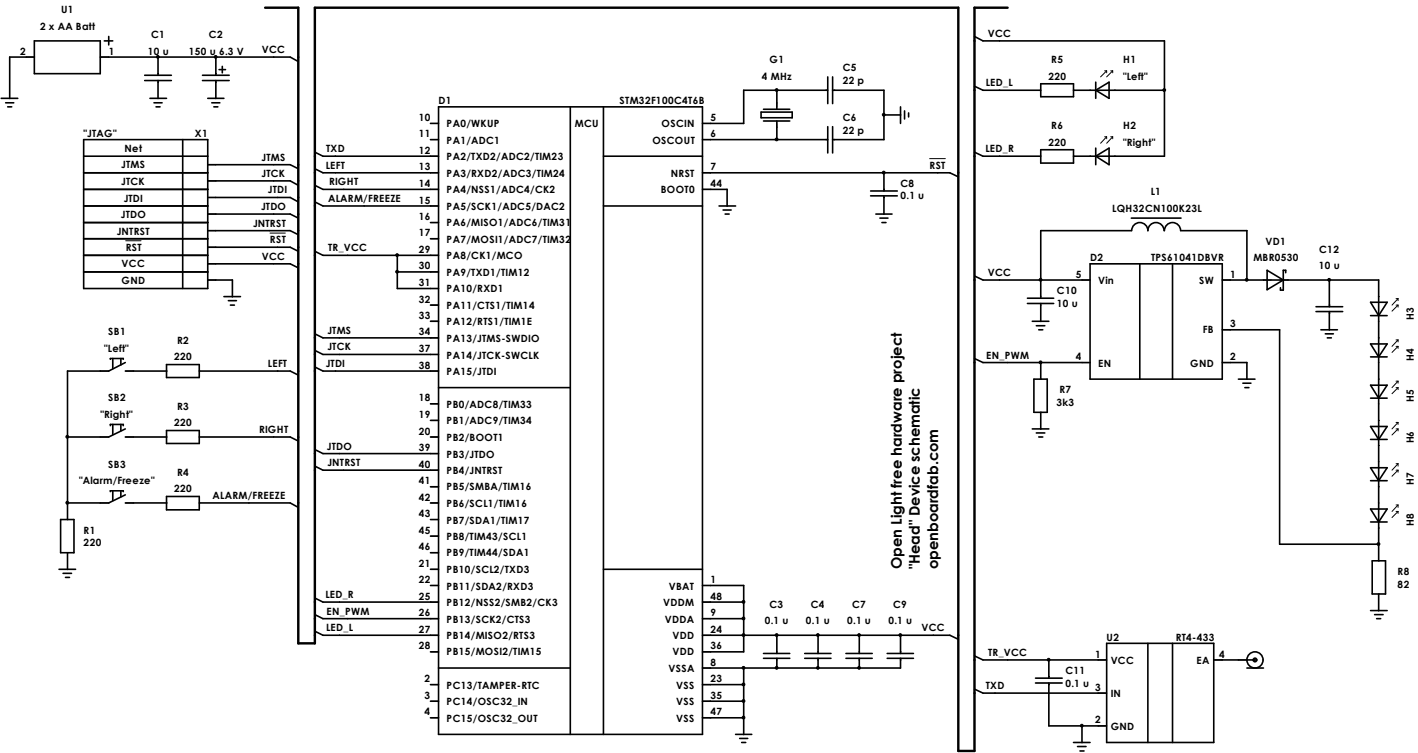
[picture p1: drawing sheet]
<svg xmlns="http://www.w3.org/2000/svg" width="297mm" height="158mm" viewBox="0 0 297 158" stroke-linecap="round" stroke-linejoin="round" font-family="sans-serif">
<g fill="#000" stroke="#000" stroke-width=".21">
<circle cx="33.1" cy="11.9" r=".3"/>
<circle cx="45.2" cy="11.9" r=".3"/>
<circle cx="162.7" cy="18.8" r=".3"/>
<circle cx="243.9" cy="18.8" r=".3"/>
<circle cx="162.7" cy="29.2" r=".3"/>
<circle cx="185.1" cy="36.1" r=".3"/>
<circle cx="185.1" cy="24" r=".3"/>
<circle cx="83.2" cy="56.9" r=".3"/>
<circle cx="83.2" cy="53.4" r=".3"/>
<circle cx="218" cy="58.6" r=".3"/>
<circle cx="261.2" cy="58.6" r=".3"/>
<circle cx="278.4" cy="58.6" r=".3"/>
<circle cx="218" cy="75.8" r=".3"/>
<circle cx="14.1" cy="91.4" r=".3"/>
<circle cx="14.1" cy="105.2" r=".3"/>
<circle cx="288.8" cy="113.8" r=".3"/>
<circle cx="155.7" cy="129.4" r=".3"/>
<circle cx="155.7" cy="139.7" r=".3"/>
<circle cx="155.7" cy="132.9" r=".3"/>
<circle cx="155.7" cy="125.9" r=".3"/>
<circle cx="162.7" cy="139.7" r=".3"/>
<circle cx="162.7" cy="132.9" r=".3"/>
<circle cx="171.3" cy="139.7" r=".3"/>
<circle cx="171.3" cy="132.9" r=".3"/>
<circle cx="180" cy="139.7" r=".3"/>
<circle cx="180" cy="132.9" r=".3"/>
<circle cx="188.6" cy="132.9" r=".3"/>
<circle cx="219.7" cy="138.1" r=".3"/>
<circle cx="155.7" cy="143.2" r=".3"/>
<circle cx="155.7" cy="146.7" r=".3"/>
<circle cx="155.7" cy="150.2" r=".3"/>
<circle cx="226.6" cy="151.9" r=".3"/>
</g>
<g fill="none" stroke="#000" stroke-width=".34">
<path d="M7.2 11.9h-5.2v8.7M7.2 8.6h13.8v6.8h-13.8zM21 11.9h39.8l1.7 1M21.8 8.6h1.8M22.8 7.6v1.8M30.3 15.8h5.6M30.3 16.9h5.6M33.1 11.9v3.9M33.1 16.9v3.7M42.4 15.8h5.6M42.4 16.9h5.6M45.2 11.9v3.9"/>
<path d="M45.2 16.9v3.7M45.9 14.6h1.3M46.6 13.9v1.3M162.7 18.9v4M173.4 18.9h-17.6v6.9h-8.6M173.4 16.1v5.6M174.4 18.9h10.8v10.3h-10.8M174.4 16.1v5.6M204.1 18l1.8 .9h12.1M204.1 7.6l1.8 1h38v24.1h-19M218 17.5h6.9v2.7h-6.9zM224.9 18.9h19"/>
<path d="M229.5 18.9l2.8-1.7v3.4zM229.5 17.2v3.4M.3 20.6h3.4M1.2 21.5h1.7M1.6 22.4h.9M17.5 29.2h26v31.2h-26zM17.5 36.2h26M17.5 32.7h26M17.5 39.6h26M31.4 20.6h3.5M32.3 21.5h1.7M32.7 22.4h.8"/>
<path d="M38.3 29.2v31.2M43.5 20.6h3.4M43.5 37.9h17.3l1.7 .9M43.5 34.5h17.3l1.7 .8M44.4 21.5h1.7M44.8 22.4h.8M66 35.3l1.6 .9h24.3M66 31.8l1.6 .9h24.3M66 38.8l1.6 .8h24.3M90.2 29.2h1.7M90.2 25.8h1.7M91.9 22.4h55.3v131.3h-55.3z"/>
<path d="M119.5 22.4v131.3M126.4 32.7h20.8M126.4 22.4v131.3M147.2 36.2h51.8l1.7 .8M147.2 39.6h5.1v3.5M147.2 29.2h26.2M159.4 23.5h6.5v1.1h-6.5zM159.9 22.9h5.5M159.9 25.3h5.5M162.7 25.3v3.9M173.4 26.5v5.5M174.4 26.5v5.5"/>
<path d="M182.4 40h5.6M185.2 36.2v3.8M185.2 24h3.4M188.6 22.4v3.4M189.5 23.2v1.7M190.3 23.6v.9M204.1 31.8l1.8 .9h12.1M218 31.3h6.9v2.8h-6.9zM229.5 31v3.5M229.5 32.7l2.8-1.7v3.5zM17.5 56.9h26M17.5 53.4h26"/>
<path d="M17.5 43.1h26M17.5 46.6h26M17.5 50h26M43.5 51.7h17.3l1.7 .9M43.5 41.3h17.3l1.7 1M43.5 58.6h5.2v3.5M43.5 48.3h17.3l1.7 .8M43.5 55.2h17.3l1.7 .9M43.5 44.8h17.3l1.7 .8M66 52.6l1.6 .8h24.3M66 42.3l1.6 .8h24.3M83.2 56.9h8.7"/>
<path d="M83.2 53.4v7h8.7M90.2 46.6h1.7M90.2 50h1.7M126.4 43.1h20.8M150.6 43.1h3.5M151.5 43.9h1.7M151.9 44.8h.8M182.4 41h5.6M183.5 44.8h3.4M184.3 45.6h1.7M184.7 46.6h.9M185.2 41v3.8"/>
<path d="M204.1 57.7l1.8 .9h22.4M228.3 55.2h27.7v24.1h-27.7zM237 48.3h-19v14.1M237 45.6h10.4M237.1 48.3a1.69 1.69 0 0 1 1.7-1.7 1.69 1.69 0 0 1 1.7 1.7 1.69 1.69 0 0 1 1.6-1.7 1.69 1.69 0 0 1 1.7 1.7M238.8 55.2v24.1M243.9 48.3a1.69 1.69 0 0 1 1.7-1.7 1.69 1.69 0 0 1 1.7 1.7M245.6 55.2v24.1M247.4 48.3h13.8v10.3M256 58.6h32.8v58.8M265.4 56.6l3.4 2-3.4 2zM269.3 57.1v-.5h-.5v4.1h-.6v-.5"/>
<path d="M278.5 58.6v5.6M23.1 75.2v-.2h2.7v.2M23.6 75v2.1M25.3 75v1.4M26.2 75.9l-3.4 1.7h-8.7v31.1M26.2 77.6h8.7M34.9 76.3h6.8v2.7h-6.8zM41.7 77.6h19.1l1.7 .9M46.9 62.1h3.5M47.8 62.9h1.7M48.3 63.8h.8M66 76.8l1.6 .8h24.3"/>
<path d="M66 73.3l1.6 .9h24.3M66 69.9l1.6 .8h24.3M90.2 67.2h1.7M90.2 63.8h1.7M204.1 75l1.8 .9h22.4M215.2 62.4h5.5M215.2 63.5h5.5M216.2 67.2h3.5M216.6 79.3h2.8v7h-2.8zM217.1 68.2h1.8M217.6 69h.8M218 63.5v3.7"/>
<path d="M218 75.9v3.4M256 75.9h5.2v3.4M256 69h12.1v44.9h20.7M259.4 79.3h3.5M275.7 64.2h5.6M275.7 65.2h5.6M276.7 69h3.5M277.6 69.9h1.7M278 70.7h.9M278.5 65.2v3.8M287.1 63.3h3.5l-1.8 2.7zM287.1 66h3.5"/>
<path d="M287.1 72h3.5l-1.8 2.7zM287.1 74.7h3.5M23.1 89.1v-.3h2.7v.3M23.6 88.8v2.1M25.3 88.8v1.4M26.2 89.8l-3.4 1.6h-8.7M26.2 91.4h8.7M34.9 90.1h6.8v2.7h-6.8zM41.7 91.4h19.1l1.7 .9M66 97.5l1.6 .9h24.3M66 94.1l1.6 .8h24.3M90.2 91.4h1.7"/>
<path d="M90.2 84.5h1.7M90.2 88h1.7M91.9 81.1h27.6M216.2 89.8h3.5M217.1 90.6h1.8M217.6 91.4h.8M218 86.3v3.5M260.3 80.2h1.7M260.8 81.1h.8M287.1 97.9h3.5l-1.8 2.7zM287.1 80.6h3.5l-1.8 2.7zM287.1 83.3h3.5"/>
<path d="M287.1 89.2h3.5l-1.8 2.8zM287.1 92h3.5M12.4 119.1h3.4M12.7 108.7h2.8v7h-2.8zM13.2 120h1.8M14.1 115.7v3.4M23.1 102.9v-.2h2.7v.2M23.6 102.7v2M25.3 102.7v1.3M26.2 103.6l-3.4 1.6h-8.7M26.2 105.2h8.7M34.9 103.9h6.8v2.8h-6.8z"/>
<path d="M41.7 105.2h19.1l1.7 1M90.2 119.1h1.7M90.2 105.2h1.7M90.2 115.7h1.7M90.2 108.7h1.7M90.2 112.2h1.7M90.2 101.9h1.7M126.4 119.1h20.8M287.1 100.6h3.5M287.1 106.5h3.5l-1.8 2.7zM287.1 109.2h3.5M287.4 117.4h2.8v6.9h-2.8z"/>
<path d="M13.7 120.8h.9M66 128.6l1.6 .9h24.3M66 125.1l1.6 .9h24.3M66 132.1l1.6 .8h24.3M90.2 136.4h1.7M90.2 122.5h1.7M91.9 139.8h27.6M147.2 132.9h51.8l1.7 .9M147.2 129.5h8.6M147.2 126h8.6M147.2 122.5h8.6v13.9h-8.6M155.8 139.8v13.9"/>
<path d="M159.9 136.7h5.5M159.9 137.8h5.5M162.7 132.9v3.8M162.7 137.8v2M168.6 136.7h5.5M168.6 137.8h5.5M171.4 132.9v3.8M171.4 137.8v2M177.2 136.7h5.5M177.2 137.8h5.5M180 132.9v3.8M180 137.8v2"/>
<path d="M185.8 136.7h5.5M185.8 137.8h5.5M188.6 132.9v3.8M188.6 137.8v2h-41.4M204.1 137.2l1.8 .9h25.9M219.7 138.1v3.8M231.8 134.6h22.5v20.8h-22.5zM240.5 134.6v20.8M245.6 134.6v20.8M254.3 138.1h8.6M261.2 139.8h3.5M287.1 127.8h3.5"/>
<path d="M288 128.6h1.7M288.4 129.5h.8M288.8 124.3v3.5M90.2 150.2h1.7M90.2 146.7h1.7M90.2 143.3h1.7M147.2 150.2h8.6M147.2 146.7h8.6M147.2 143.3h8.6M154.1 153.7h3.4M154.9 154.5h1.7M155.4 155.4h.8"/>
<path d="M204.1 144.2l1.8 .8h25.9M216.9 141.9h5.6M216.9 142.9h5.6M219.7 142.9v9h12.1M224.9 155.4h3.4M225.7 156.2h1.8M226.2 157.1h.9M226.7 151.9v3.5"/>
<circle cx="262.9" cy="138.1" r="1.69"/>
</g>
<g fill="none" stroke="#000" stroke-width=".21">
<path d="M5.5 11.9h1.7M21 11.9h1.8M33.1 15.4h.1M33.1 17.2h.1M45.2 17.2h.1M45.2 15.4h.1M57.3 11.9h.1M173.1 18.9h.1M174.8 18.9h.1M209.4 8.5v.1M209.4 18.8v.1M217.9 18.9h.1"/>
<path d="M224.9 18.9h.1M228.3 18.9h.1M231.4 14.8h.4M231.8 14.8v.4M231.8 14.8l-1.3 1.3M232.7 14.8h.4M233.1 14.8v.4M233.1 14.8l-1.3 1.3M233.5 18.9h.1M2 20.6v.1M33.1 20.6v.1M43.5 34.5h1.7"/>
<path d="M43.5 37.9h1.7M45.2 20.6v.1M57.3 34.4v.1M57.3 37.8v.1M70.3 32.6v.1M70.3 36.1v.1M72 39.5v.1M90.2 32.7h1.7M90.2 39.6h1.7M90.2 36.2h1.7M90.2 25.8h1.7M90.2 29.2h1.7"/>
<path d="M147.2 39.6h1.6M147.2 36.2h1.6M147.2 25.8h1.6M147.2 29.2h1.6M162.7 21.5v.9M162.7 25.8v.9M173.1 29.2h.1M174.8 29.2h.1M185.2 39.6h.1M188.6 24h.2M194.7 33.2h3.3M196.4 36.1v.1"/>
<path d="M209.4 32.6v.1M217.9 32.7h.1M224.9 32.7h.1M228.3 32.7h.1M231.4 28.6h.4M231.8 28.6v.4M231.8 28.6l-1.3 1.4M232.7 28.6h.4M233.1 28.6v.4M233.1 28.6l-1.3 1.4M233.5 32.7h.1M26.3 50.4h3.2"/>
<path d="M43.5 58.6h1.7M43.5 48.3h1.7M43.5 55.2h1.7M43.5 41.3h1.7M43.5 44.8h1.7M43.5 51.7h1.7M56.5 48.2v.1M56.6 48.8h3.2M57.3 44.7v.1M57.3 55.1v.1M58.2 41.2v.1M58.2 51.7h.1"/>
<path d="M72.8 53.3v.1M76.3 43v.1M90.2 50h1.7M90.2 53.4h1.7M90.2 56.9h1.7M90.2 46.6h1.7M90.2 43.1h1.7M152.3 43.1v.2M185.2 41.3h.1M185.2 44.8v.2M209.4 58.5v.1M226.7 58.6h1.6"/>
<path d="M237 48.3h.1M247.3 48.3h.1M256 58.6h1.7M264.7 58.6h1.7M268.1 58.6h1.7M21 77.6h1.8M26.2 77.6h1.7M34.9 77.6h.1M41.7 77.6h.1M48.7 62.1v.1M58.2 77.6h.1M70.3 77.6h.1"/>
<path d="M71.1 70.6v.1M71.1 74.1v.1M90.2 63.8h1.7M90.2 77.6h1.7M90.2 70.7h1.7M90.2 60.4h1.7M90.2 74.2h1.7M90.2 67.2h1.7M211.1 75.8v.1M217.9 63.8h.1M217.9 62.1h.1M218 79.3h.1"/>
<path d="M218 67.2v.2M226.7 75.9h1.6M256 75.9h1.7M256 69h1.7M261.2 79.3v.2M278.5 63.8h.1M278.5 65.5h.1M278.5 69v.2M288.8 79.3h.1M288.8 62.1h.1M288.8 70.7h.1M288.8 67.2v.1"/>
<path d="M288.8 75.9v.1M292.4 79.8h.5M292.4 63.8h.5M292.4 62.5h.5M292.4 72.5h.5M292.4 71.1h.5M292.9 62.5v.4M292.9 63.8v.5M292.9 71.1v.4M292.9 72.5v.4M292.9 79.8v.4M292.9 79.8l-1.3 1.3"/>
<path d="M292.9 63.8l-1.3 1.3M292.9 62.5l-1.3 1.3M292.9 72.5l-1.3 1.2M292.9 71.1l-1.3 1.4M21 91.4h1.8M26.2 91.4h1.7M34.9 91.4h.1M41.7 91.4h.1M57.3 91.4h.1M71.1 94.8v.1M72 98.3v.1M90.2 91.4h1.7"/>
<path d="M90.2 98.4h1.7M90.2 94.9h1.7M90.2 84.5h1.7M90.2 88h1.7M218 86.3h.1M218 89.8v.1M288.8 93.2h.1M288.8 88h.1M288.8 84.5v.1M288.8 96.6v.1M292.4 98.4h.5M292.4 97h.5"/>
<path d="M292.4 81.1h.5M292.4 89.8h.5M292.4 88.4h.5M292.9 81.1v.4M292.9 88.4v.4M292.9 89.8v.4M292.9 97v.5M292.9 98.4v.4M292.9 98.4l-1.3 1.3M292.9 97l-1.3 1.4M292.9 81.1l-1.3 1.3M292.9 89.8l-1.3 1.2"/>
<path d="M292.9 88.4l-1.3 1.4M14.1 115.7h.1M14.1 108.7h.1M14.1 119.1v.2M21 105.2h1.8M26.2 105.2h1.7M34.9 105.2h.1M41.7 105.2h.1M52.2 105.2h.1M90.2 105.2h1.7M90.2 112.2h1.7M90.2 101.9h1.7"/>
<path d="M90.2 115.7h1.7M90.2 119.1h1.7M90.2 108.7h1.7M288.8 117.4h.1M288.8 101.9h.1M288.8 110.5h.1M288.8 105.2v.1M292.4 107h.5M292.4 105.7h.5M292.9 105.7v.5M292.9 107v.4M292.9 107l-1.3 1.3"/>
<path d="M292.9 105.7l-1.3 1.3M71.1 125.9v.1M71.1 132.8v.1M72.8 129.4v.1M90.2 136.4h1.7M90.2 132.9h1.7M90.2 122.5h1.7M90.2 126h1.7M90.2 129.5h1.7M147.2 136.4h1.6M147.2 132.9h1.6M147.2 122.5h1.6"/>
<path d="M147.2 139.8h1.6M147.2 126h1.6M147.2 129.5h1.6M162.6 138.1h.1M162.6 136.4h.1M171.3 138.1h.1M171.3 136.4h.1M179.9 138.1h.1M179.9 136.4h.1M188.6 136.4h.1M188.6 138.1h.1M195.5 132.8v.1"/>
<path d="M211.1 138v.1M230 138.1h1.8M254.3 138.1h1.7M259.4 138.1h1.8M288.8 124.3h.1M288.8 127.8v.1M90.2 143.3h1.7M90.2 146.7h1.7M90.2 150.2h1.7M147.2 143.3h1.6M147.2 146.7h1.6M147.2 150.2h1.6"/>
<path d="M155.8 153.7v.1M208.4 145h.1M219.7 141.6h.1M219.7 143.3h.1M226.7 155.4v.1M230 145h1.8M230 151.9h1.8"/>
</g>
<path d="M55.5 1.6h7v133h3.5v-133h134.7v155.5h3.4v-155.5h7" fill="none" stroke="#000" stroke-width=".51"/>
<circle cx="262.9" cy="138.1" r=".34" fill="none" stroke="#000" stroke-width=".42"/>
<g font-size="3.1">
<text x="188.9" y="119.1" transform="rotate(-90 188.9 119.1)">Open Light free hardware project</text>
<text x="192.7" y="119.1" transform="rotate(-90 192.7 119.1)">&quot;Head&quot; Device schematic</text>
<text x="196.5" y="119.1" transform="rotate(-90 196.5 119.1)">openboardfab.com</text>
</g>
<g font-size="2.1">
<text x="12.8" y="2.8">U1</text>
<text x="4.2" y="11.4">2</text>
<text x="8.4" y="6.3">2 x AA Batt</text>
<text x="22.8" y="11.4">1</text>
<text x="31" y="11.4">10 u</text>
<text x="31.7" y="8">C1</text>
<text x="39.5" y="11.4">150 u 6.3 V</text>
<text x="43.8" y="8">C2</text>
<text x="54.9" y="11.1">VCC</text>
<text x="206.9" y="7.7">VCC</text>
<text x="159.6" y="16.7">4 MHz</text>
<text x="161.2" y="13.2">G1</text>
<text x="176.5" y="17.5">22 p</text>
<text x="176.5" y="14.9">C5</text>
<text x="219.6" y="16.7">220</text>
<text x="220.2" y="13.2">R5</text>
<text x="235.3" y="16.7">&quot;Left&quot;</text>
<text x="235.3" y="13.2">H1</text>
<text x="91.9" y="21.8">D1</text>
<text x="129.8" y="21.8">STM32F100C4T6B</text>
<text x="206.5" y="18">LED_L</text>
<text x="17.5" y="28.7">&quot;JTAG&quot;</text>
<text x="40.8" y="28.7">X1</text>
<text x="87.7" y="28.7">11</text>
<text x="87.7" y="25.3">10</text>
<text x="93.6" y="26.6">PA0/WKUP</text>
<text x="120.4" y="26.6">MCU</text>
<text x="138.6" y="26.6">OSCIN</text>
<text x="148.8" y="25.3">5</text>
<text x="148.8" y="28.7">6</text>
<text x="176.5" y="27.9">22 p</text>
<text x="176.5" y="25.3">C6</text>
<text x="220.2" y="27">R6</text>
<text x="235.3" y="27">H2</text>
<text x="25.4" y="35.2">JTMS</text>
<text x="26.1" y="31.8">Net</text>
<text x="54.8" y="33.6">JTMS</text>
<text x="68.2" y="35.3">LEFT</text>
<text x="68.3" y="31.8">TXD</text>
<text x="87.7" y="35.6">13</text>
<text x="87.7" y="32.2">12</text>
<text x="93.6" y="30.1">PA1/ADC1</text>
<text x="93.6" y="33.5">PA2/TXD2/ADC2/TIM23</text>
<text x="136.7" y="30.1">OSCOUT</text>
<text x="148.8" y="35.6">7</text>
<text x="194.7" y="35.3">RST</text>
<text x="206.4" y="31.8">LED_R</text>
<text x="219.6" y="30.5">220</text>
<text x="235.3" y="30.5">&quot;Right&quot;</text>
<text x="25.4" y="38.7">JTCK</text>
<text x="54.8" y="37.1">JTCK</text>
<text x="56.1" y="40.5">JTDI</text>
<text x="68.9" y="38.8">RIGHT</text>
<text x="87.7" y="39.1">14</text>
<text x="93.6" y="40.4">PA4/NSS1/ADC4/CK2</text>
<text x="93.6" y="37">PA3/RXD2/ADC3/TIM24</text>
<text x="138.4" y="40.4">BOOT0</text>
<text x="140.5" y="37">NRST</text>
<text x="148.8" y="39.1">44</text>
<text x="188.6" y="39.1">C8</text>
<text x="188.6" y="41.7">0.1 u</text>
<text x="241" y="40.8">L1</text>
<text x="25.3" y="45.6">JTDO</text>
<text x="25.9" y="42.2">JTDI</text>
<text x="53" y="47.4">JNTRST</text>
<text x="54.7" y="43.9">JTDO</text>
<text x="68.7" y="42.3">ALARM/FREEZE</text>
<text x="87.7" y="46.1">16</text>
<text x="87.7" y="42.6">15</text>
<text x="93.6" y="47.3">PA6/MISO1/ADC6/TIM31</text>
<text x="93.6" y="43.9">PA5/SCK1/ADC5/DAC2</text>
<text x="233" y="44.3">LQH32CN100K23L</text>
<text x="24.5" y="49.1">JNTRST</text>
<text x="26.3" y="52.5">RST</text>
<text x="56.6" y="50.9">RST</text>
<text x="68.7" y="52.6">TR_VCC</text>
<text x="87.7" y="49.4">17</text>
<text x="87.7" y="52.9">29</text>
<text x="93.6" y="50.8">PA7/MOSI1/ADC7/TIM32</text>
<text x="265.1" y="51.2">VD1</text>
<text x="276.4" y="52.9">C12</text>
<text x="25.5" y="59.4">GND</text>
<text x="25.5" y="56">VCC</text>
<text x="54.9" y="54.4">VCC</text>
<text x="87.7" y="59.9">31</text>
<text x="87.7" y="56.4">30</text>
<text x="93.6" y="54.3">PA8/CK1/MCO</text>
<text x="93.6" y="57.7">PA9/TXD1/TIM12</text>
<text x="206.9" y="57.7">VCC</text>
<text x="225.4" y="58.1">5</text>
<text x="228.3" y="54.7">D2</text>
<text x="230" y="59.4">Vin</text>
<text x="241.1" y="54.7">TPS61041DBVR</text>
<text x="251.2" y="59.4">SW</text>
<text x="257.7" y="58.1">1</text>
<text x="262.6" y="54.7">MBR0530</text>
<text x="276.3" y="56.4">10 u</text>
<text x="87.7" y="63.3">32</text>
<text x="93.6" y="61.1">PA10/RXD1</text>
<text x="93.6" y="64.6">PA11/CTS1/TIM14</text>
<text x="221.4" y="61.6">C10</text>
<text x="221.4" y="64.2">10 u</text>
<text x="22.7" y="70.2">SB1</text>
<text x="37.1" y="72">R2</text>
<text x="68.6" y="69.9">JTMS</text>
<text x="87.7" y="70.2">34</text>
<text x="87.7" y="66.7">33</text>
<text x="93.6" y="71.5">PA13/JTMS-SWDIO</text>
<text x="93.6" y="68.1">PA12/RTS1/TIM1E</text>
<text x="252" y="69.8">FB</text>
<text x="257.7" y="68.5">3</text>
<text x="296.2" y="66.9" transform="rotate(-90 296.2 66.9)">H3</text>
<text x="21.8" y="73.7">&quot;Left&quot;</text>
<text x="36.5" y="75.4">220</text>
<text x="56.1" y="76.8">LEFT</text>
<text x="68.2" y="76.8">JTDI</text>
<text x="68.6" y="73.3">JTCK</text>
<text x="87.7" y="73.7">37</text>
<text x="87.7" y="77.1">38</text>
<text x="93.6" y="75">PA14/JTCK-SWCLK</text>
<text x="206.6" y="75.1">EN_PWM</text>
<text x="225.4" y="75.4">4</text>
<text x="230" y="76.7">EN</text>
<text x="249.3" y="76.7">GND</text>
<text x="257.7" y="75.4">2</text>
<text x="296.2" y="75.5" transform="rotate(-90 296.2 75.5)">H4</text>
<text x="22.7" y="84">SB2</text>
<text x="87.7" y="84">18</text>
<text x="93.6" y="78.4">PA15/JTDI</text>
<text x="221.9" y="82.3">R7</text>
<text x="21.1" y="87.5">&quot;Right&quot;</text>
<text x="36.5" y="89.2">220</text>
<text x="37.1" y="85.8">R3</text>
<text x="87.7" y="87.5">19</text>
<text x="93.6" y="85.3">PB0/ADC8/TIM33</text>
<text x="93.6" y="88.8">PB1/ADC9/TIM34</text>
<text x="221.3" y="84.9">3k3</text>
<text x="296.2" y="84.2" transform="rotate(-90 296.2 84.2)">H5</text>
<text x="54.3" y="90.6">RIGHT</text>
<text x="68.5" y="94.1">JTDO</text>
<text x="87.7" y="90.9">20</text>
<text x="87.7" y="94.4">39</text>
<text x="93.6" y="92.3">PB2/BOOT1</text>
<text x="93.6" y="95.8">PB3/JTDO</text>
<text x="296.2" y="92.8" transform="rotate(-90 296.2 92.8)">H6</text>
<text x="16.6" y="101.4">&quot;Alarm/Freeze&quot;</text>
<text x="22.7" y="97.9">SB3</text>
<text x="37.1" y="99.6">R4</text>
<text x="68.6" y="97.5">JNTRST</text>
<text x="87.7" y="101.4">41</text>
<text x="87.7" y="97.9">40</text>
<text x="93.6" y="99.1">PB4/JNTRST</text>
<text x="296.2" y="101.4" transform="rotate(-90 296.2 101.4)">H7</text>
<text x="36.5" y="103">220</text>
<text x="44.5" y="104.4">ALARM/FREEZE</text>
<text x="87.7" y="104.7">42</text>
<text x="93.6" y="102.6">PB5/SMBA/TIM16</text>
<text x="93.6" y="106.1">PB6/SCL1/TIM16</text>
<text x="17.5" y="111.7">R1</text>
<text x="87.7" y="111.7">45</text>
<text x="87.7" y="108.2">43</text>
<text x="93.6" y="113">PB8/TIM43/SCL1</text>
<text x="93.6" y="109.6">PB7/SDA1/TIM17</text>
<text x="296.2" y="110.1" transform="rotate(-90 296.2 110.1)">H8</text>
<text x="17.5" y="114.3">220</text>
<text x="87.7" y="115.2">46</text>
<text x="87.7" y="118.6">21</text>
<text x="93.6" y="116.4">PB9/TIM44/SDA1</text>
<text x="93.6" y="119.9">PB10/SCL2/TXD3</text>
<text x="68.2" y="125.1">LED_R</text>
<text x="87.7" y="122">22</text>
<text x="87.7" y="125.5">25</text>
<text x="93.6" y="123.4">PB11/SDA2/RXD3</text>
<text x="140.1" y="123.4">VBAT</text>
<text x="148.8" y="122">1</text>
<text x="148.8" y="125.5">48</text>
<text x="292.8" y="120.3">R8</text>
<text x="292.8" y="122.9">82</text>
<text x="68.4" y="128.6">EN_PWM</text>
<text x="87.7" y="129">26</text>
<text x="93.6" y="126.8">PB12/NSS2/SMB2/CK3</text>
<text x="93.6" y="130.3">PB13/SCK2/CTS3</text>
<text x="138.9" y="126.8">VDDM</text>
<text x="139.3" y="130.3">VDDA</text>
<text x="148.8" y="129">9</text>
<text x="160.2" y="130.6">0.1 u</text>
<text x="161.2" y="127.3">C3</text>
<text x="168.8" y="130.6">0.1 u</text>
<text x="169.8" y="127.3">C4</text>
<text x="177.5" y="130.6">0.1 u</text>
<text x="178.5" y="127.3">C7</text>
<text x="186.1" y="130.6">0.1 u</text>
<text x="187.1" y="127.3">C9</text>
<text x="68.3" y="132.1">LED_L</text>
<text x="87.7" y="132.4">27</text>
<text x="87.7" y="135.9">28</text>
<text x="93.6" y="133.7">PB14/MISO2/RTS3</text>
<text x="93.6" y="137.2">PB15/MOSI2/TIM15</text>
<text x="140.9" y="133.7">VDD</text>
<text x="140.9" y="137.2">VDD</text>
<text x="148.8" y="132.4">24</text>
<text x="148.8" y="135.9">36</text>
<text x="193" y="132.1">VCC</text>
<text x="207" y="137.2">TR_VCC</text>
<text x="229.4" y="137.6">1</text>
<text x="231.8" y="134.1">U2</text>
<text x="246.3" y="134.1">RT4-433</text>
<text x="255.4" y="137.6">4</text>
<text x="88.9" y="142.8">2</text>
<text x="140" y="140.6">VSSA</text>
<text x="148.8" y="142.8">23</text>
<text x="148.8" y="139.3">8</text>
<text x="223.2" y="141.1">C11</text>
<text x="223.2" y="143.7">0.1 u</text>
<text x="232.7" y="138.9">VCC</text>
<text x="250.6" y="138.9">EA</text>
<text x="88.9" y="146.2">3</text>
<text x="88.9" y="149.7">4</text>
<text x="93.6" y="144.1">PC13/TAMPER-RTC</text>
<text x="93.6" y="147.6">PC14/OSC32_IN</text>
<text x="141.6" y="144.1">VSS</text>
<text x="141.6" y="147.6">VSS</text>
<text x="148.8" y="146.2">35</text>
<text x="148.8" y="149.7">47</text>
<text x="206.5" y="144.2">TXD</text>
<text x="229.4" y="144.5">3</text>
<text x="232.7" y="145.8">IN</text>
<text x="93.6" y="151">PC15/OSC32_OUT</text>
<text x="141.6" y="151">VSS</text>
<text x="229.4" y="151.4">2</text>
<text x="232.7" y="152.7">GND</text>
</g>
</svg>
